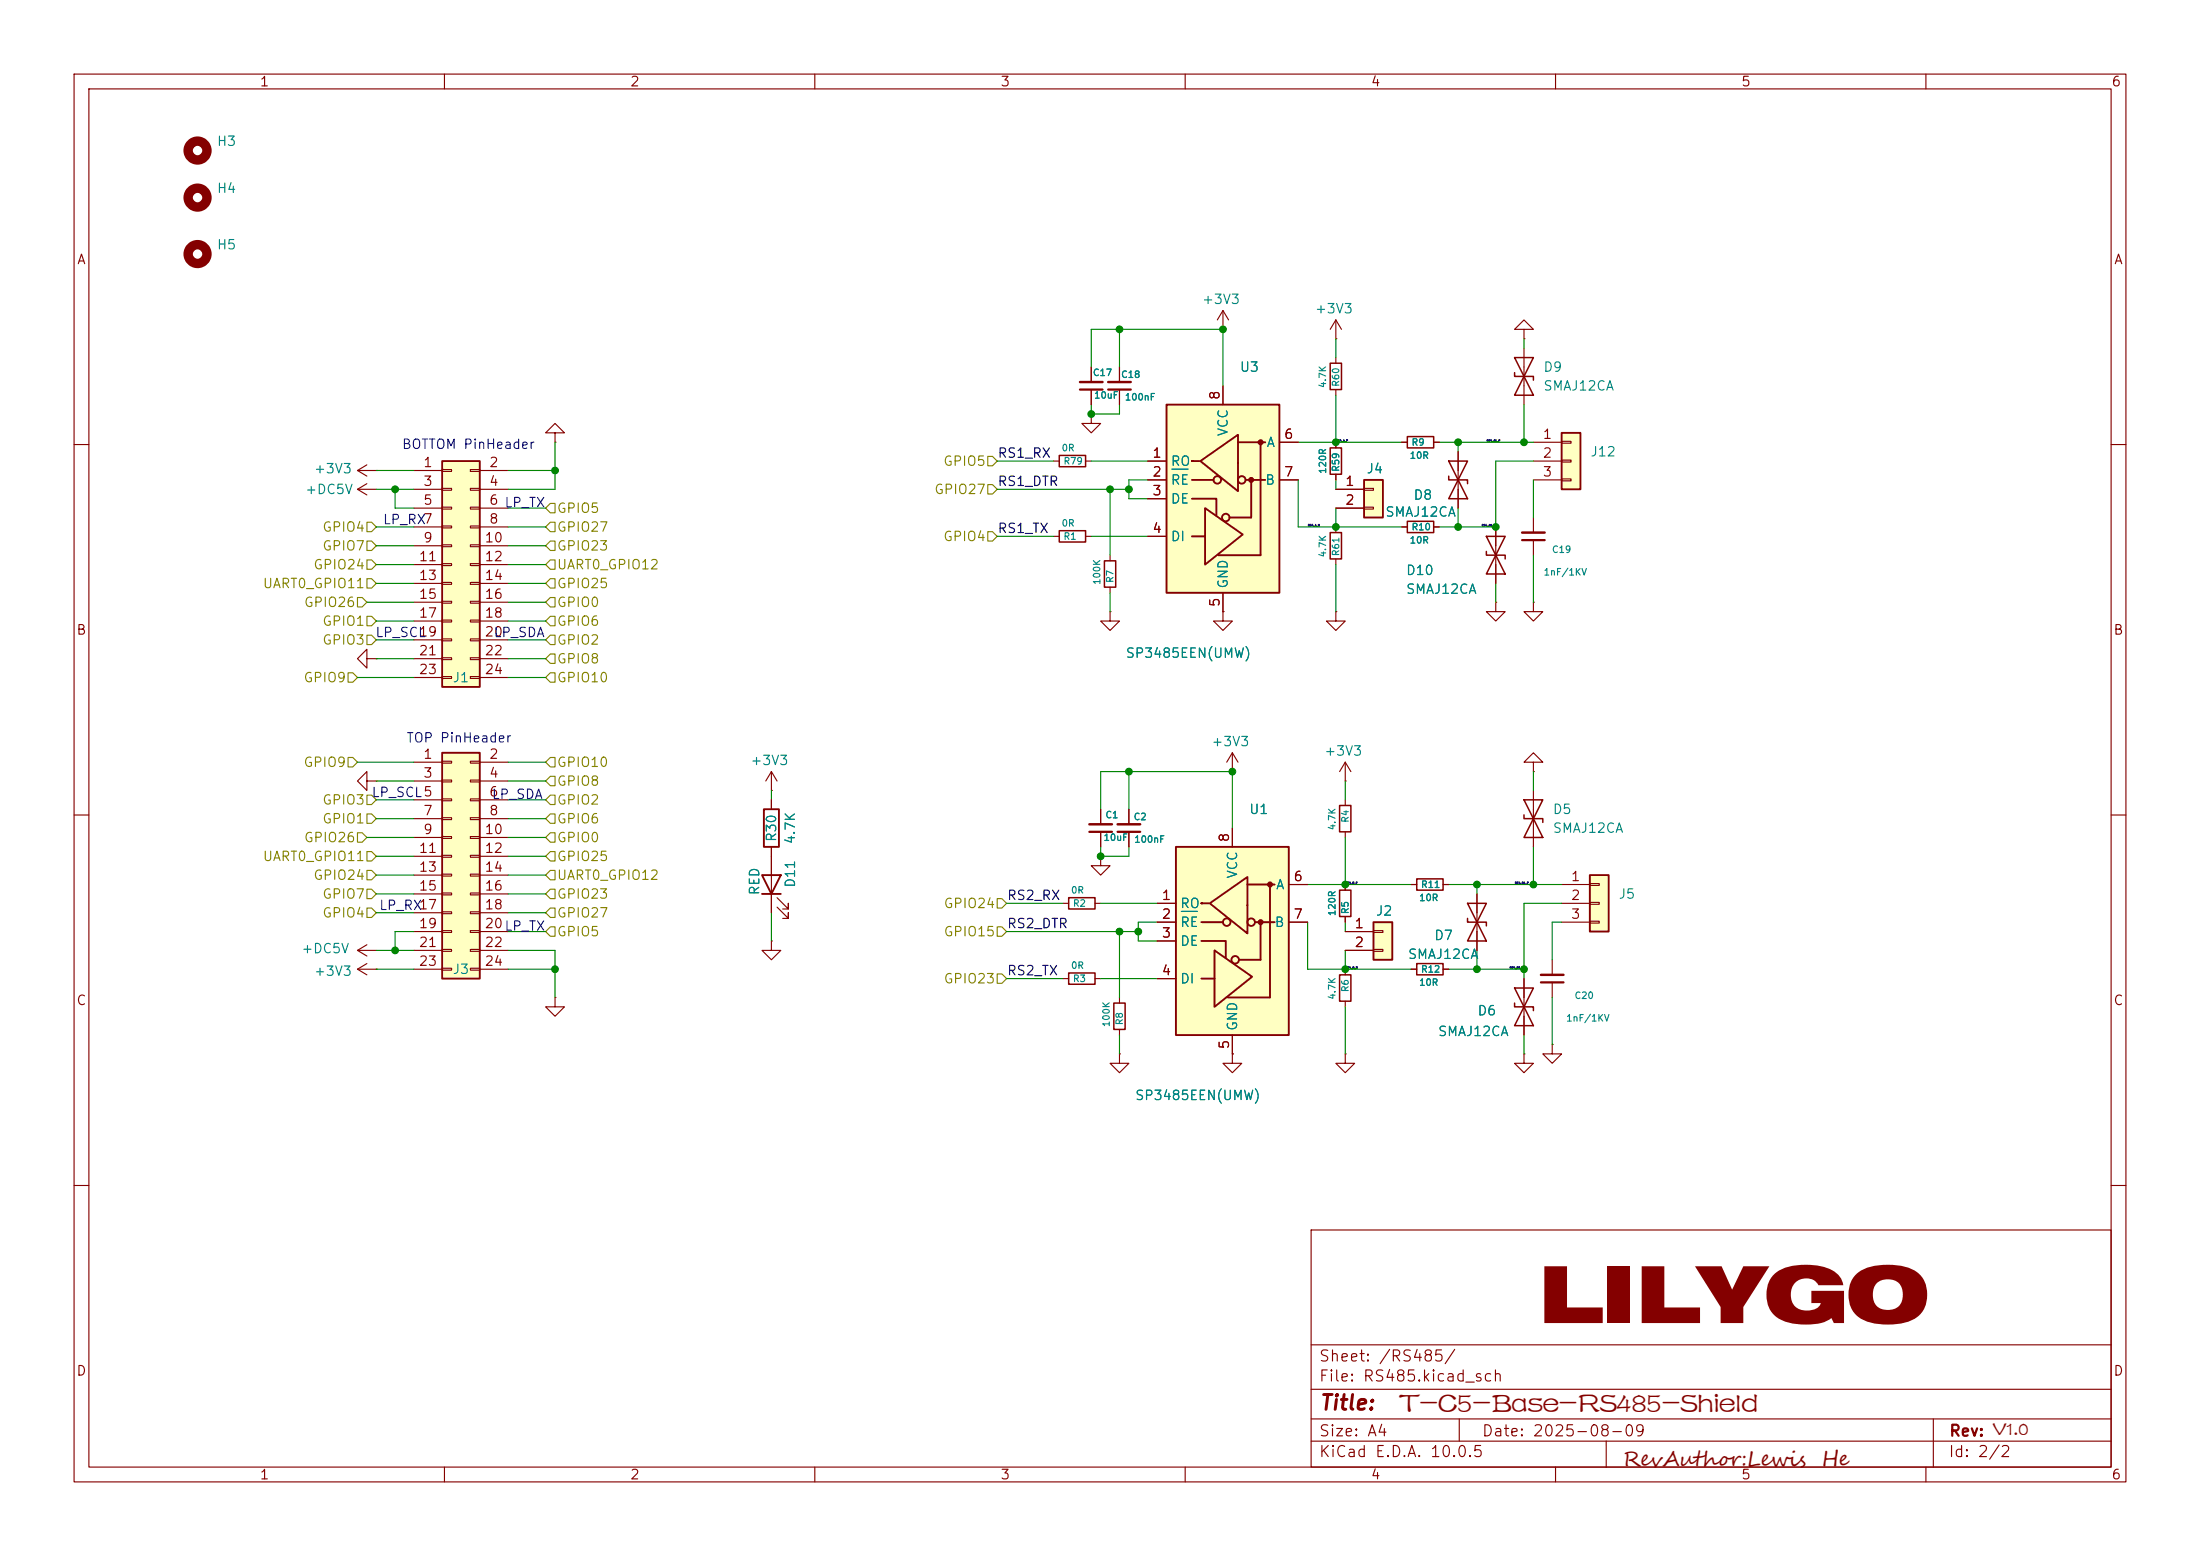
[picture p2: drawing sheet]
<svg xmlns="http://www.w3.org/2000/svg" width="297mm" height="210mm" viewBox="0 0 297 210" stroke-linecap="round" stroke-linejoin="round" font-family="sans-serif">
<g fill="none" stroke="#840000" stroke-width=".15">
<path d="M10 10h277v190h-277zM12 12h273v186h-273zM60 10v2M110 10v2M160 10v2M210 10v2M260 10v2M10 60h2M285 60h2M10 110h2M285 110h2M199.4 120.7v7.6"/>
<path d="M10 160h2M177 166h108v32h-108zM285 160h2M60 198v2M110 198v2M160 198v2M177 194.5h108M177 191.5h108M177 187.5h108M177 181.5h108M197 191.5v3M210 198v2"/>
<path d="M216.8 194.5v3.6M260 198v2M261 191.5v6.5"/>
</g>
<path d="M198.1 121.9h2.6l-1.3 2.6zM198.1 124v.5h2.6v.5M199.4 124.5l1.3 2.5h-2.6z" fill="none" stroke="#840000" stroke-width=".2"/>
<path d="M184.1 64.8h2.6v5.1h-2.6z" fill="#ffffc2"/>
<path d="M184.1 64.8h2.6v5.1h-2.6z" fill="none" stroke="#840000" stroke-width=".25"/>
<path d="M205.7 44.5h1.3l-1.3-1.3-1.2 1.3h1.2v1.2M205.7 45.7h.1M180.3 66h3.8M180.3 68.6h3.8M184.1 65.9h1.3v.3h-1.3zM184.1 68.5h1.3v.2h-1.3zM104.1 106.7h.1M104.1 104.1l-.7 1.3M104.1 104.1l.8 1.3M104.1 104.1v2.6" fill="none" stroke="#840000" stroke-width=".15"/>
<path d="M214.6 118.1h2.6v7.6h-2.6z" fill="#ffffc2"/>
<path d="M102.9 118.1h2.5l-1.3 2.6zM214.6 118.1h2.6v7.6h-2.6zM102.9 120.7h2.5" fill="none" stroke="#840000" stroke-width=".25"/>
<g fill="none" stroke="#840000" stroke-width=".15">
<path d="M151.1 49.5v2.1M151.1 52.6v2M104.1 115.6v7.6M210.8 119.4h3.8M214.6 119.3h1.3v.2h-1.3zM104.1 127v1.3h1.3l-1.3 1.2-1.2-1.2h1.2M104.1 127h.1M104.9 122.4l1.5 1.6v-.8v.8h-.7M104.9 121.2l1.5 1.5v-.8v.8h-.7M210.8 121.9h3.8M210.8 124.5h3.8M214.6 121.8h1.3v.2h-1.3z"/>
<path d="M214.6 124.3h1.3v.3h-1.3z"/>
</g>
<path d="M149.6 52.6h3.1" fill="none" stroke="#840000" stroke-width=".3"/>
<path d="M149.6 51.6h3.1" fill="none" stroke="#840000" stroke-width=".33"/>
<path d="M210.8 58.4h2.6v7.6h-2.6z" fill="#ffffc2"/>
<path d="M210.8 58.4h2.6v7.6h-2.6zM103.1 109.2h2.1v5.1h-2.1z" fill="none" stroke="#840000" stroke-width=".25"/>
<g fill="none" stroke="#840000" stroke-width=".15">
<path d="M180.3 45.7h.1M180.3 43.2l-.7 1.3M180.3 43.2l.8 1.3M180.3 43.2v2.5M180.3 48.3v.7M180.3 52.6v.7M207 59.7h3.8M210.8 59.6h1.3v.2h-1.3zM48.3 63.5l1.2 .8M48.3 63.5h2.5M49.5 62.7l-1.2 .8M50.8 63.5h.1"/>
<path d="M189.2 71.1h.8M193.5 71.1h.8M201.9 71.1v7.6M207 62.2h3.8M207 64.8h3.8M210.8 62.1h1.3v.3h-1.3zM210.8 64.6h1.3v.3h-1.3zM104.1 108v1.2M104.1 114.3v1.3M207 106.7v7.6M48.3 130.8l1.2 .8M48.3 130.8h2.5"/>
<path d="M48.3 128.3l1.2 .7M48.3 128.3h2.5M49.5 130l-1.2 .8M49.5 127.5l-1.2 .8M50.8 130.8h.1"/>
</g>
<path d="M179.6 49h1.5v3.6h-1.5zM190 70.4h3.5v1.5h-3.5zM200.7 72.4h2.5l-1.3 2.5zM200.7 74.4v.5h2.5v.5M201.9 74.9l1.3 2.6h-2.5zM205.7 108h2.6l-1.3 2.5zM205.7 110v.5h2.6v.5M207 110.5l1.3 2.5h-2.6z" fill="none" stroke="#840000" stroke-width=".2"/>
<path d="M59.7 62.2h5.1v30.5h-5.1z" fill="#ffffc2"/>
<path d="M59.7 62.2h5.1v30.5h-5.1z" fill="none" stroke="#840000" stroke-width=".25"/>
<g fill="none" stroke="#840000" stroke-width=".15">
<path d="M74.9 58.4h-1.2l1.2-1.2 1.3 1.2h-1.3v1.3M74.9 59.7h.1M55.9 63.5h3.8M55.9 66h3.8M55.9 68.6h3.8M55.9 71.1h3.8M55.9 73.7h3.8M55.9 76.2h3.8M55.9 78.7h3.8M59.7 63.4h1.3v.2h-1.3zM59.7 65.9h1.3v.3h-1.3zM59.7 68.5h1.3v.2h-1.3z"/>
<path d="M59.7 71h1.3v.2h-1.3zM59.7 73.5h1.3v.3h-1.3zM59.7 76.1h1.3v.2h-1.3zM59.7 78.6h1.3v.3h-1.3zM63.5 63.4h1.3v.2h-1.3zM63.5 65.9h1.3v.3h-1.3zM63.5 68.5h1.3v.2h-1.3zM63.5 71h1.3v.2h-1.3zM63.5 73.5h1.3v.3h-1.3zM63.5 76.1h1.3v.2h-1.3zM63.5 78.6h1.3v.3h-1.3zM64.8 63.5h3.8"/>
<path d="M64.8 66h3.8M64.8 68.6h3.8M64.8 71.1h3.8M64.8 73.7h3.8M64.8 76.2h3.8M64.8 78.7h3.8M180.3 71.1v.8M180.3 75.4v.8M55.9 81.3h3.8M55.9 83.8h3.8M55.9 86.4h3.8M55.9 88.9h3.8"/>
<path d="M55.9 91.4h3.8M59.7 81.2h1.3v.2h-1.3zM59.7 83.7h1.3v.2h-1.3zM59.7 86.2h1.3v.3h-1.3zM59.7 88.8h1.3v.2h-1.3zM59.7 91.3h1.3v.3h-1.3zM63.5 81.2h1.3v.2h-1.3zM63.5 83.7h1.3v.2h-1.3zM63.5 86.2h1.3v.3h-1.3zM63.5 88.8h1.3v.2h-1.3zM63.5 91.3h1.3v.3h-1.3zM64.8 81.3h3.8"/>
<path d="M64.8 83.8h3.8M64.8 86.4h3.8M64.8 88.9h3.8M64.8 91.4h3.8M209.5 129.5v2.1M209.5 132.6v2M209.5 141v1.2h1.3l-1.3 1.3-1.2-1.3h1.2M209.5 141h.1"/>
</g>
<path d="M208 132.6h3.1" fill="none" stroke="#840000" stroke-width=".3"/>
<path d="M208 131.6h3.1" fill="none" stroke="#840000" stroke-width=".33"/>
<circle cx="26.7" cy="34.3" r="1.27" fill="none" stroke="#840000" stroke-width="1.3"/>
<path d="M179.6 71.9h1.5v3.5h-1.5z" fill="none" stroke="#840000" stroke-width=".2"/>
<path d="M157.5 54.6h15.2v25.4h-15.2z" fill="#ffffc2"/>
<g fill="none" stroke="#840000" stroke-width=".25">
<path d="M157.5 54.6h15.2v25.4h-15.2zM167.1 59.7h3.7M170.2 59.7v15.2h-5.7M160.9 67.3h3.3v2.3M160.9 64.8h2.9M160.9 72.4h1.7M161 62.2h-.1h1M162.1 62.2l5-3.5v7.6zM162.7 68.6l5.1 3.5-5.1 4.1zM168.1 64.8h2.7M168.9 64.8v5.1h-2.9"/>
<circle cx="164.3" cy="64.8" r=".51"/>
<circle cx="165.5" cy="69.9" r=".51"/>
<circle cx="167.6" cy="64.8" r=".51"/>
</g>
<g fill="#840000" stroke="#840000" stroke-width=".25">
<circle cx="168.9" cy="64.8" r=".28"/>
<circle cx="170.2" cy="59.7" r=".28"/>
</g>
<path d="M165.1 52.1v2.5M172.7 59.7h2.6M154.9 62.2h2.6M154.9 64.8h2.6M154.9 67.3h2.6M154.9 72.4h2.6M172.7 64.8h2.6M165.1 80v2.6M180.3 82.6v1.2h1.3l-1.3 1.3-1.2-1.3h1.2M180.3 82.6h.1M181.6 142.2v1.3h1.3l-1.3 1.3-1.3-1.3h1.3M181.6 142.2h.1" fill="none" stroke="#840000" stroke-width=".15"/>
<path d="M158.2 63.3h2.2" fill="none" stroke="#008484" stroke-width=".15"/>
<path d="M185.4 124.5h2.6v5h-2.6z" fill="#ffffc2"/>
<path d="M185.4 124.5h2.6v5h-2.6z" fill="none" stroke="#840000" stroke-width=".25"/>
<g fill="none" stroke="#840000" stroke-width=".15">
<path d="M147.3 55.9v1.3h1.3l-1.3 1.2-1.3-1.2h1.3M147.3 55.9h.1M147.3 49.5v2.1M147.3 52.6v2M165.1 44.5h.1M165.1 41.9l-.8 1.3M165.1 41.9l.8 1.3M165.1 41.9v2.6M180.3 59.7v.8M205.7 47v7.6M48.3 66l1.2 .8M48.3 66h2.5"/>
<path d="M49.5 65.3l-1.2 .7M142.2 62.2h.8M146.6 62.2h.7M180.3 64v.8M165.1 82.6v1.2h1.3l-1.3 1.3-1.3-1.3h1.3M165.1 82.6h.1M148.6 115.6v1.2h1.3l-1.3 1.3-1.3-1.3h1.3M148.6 115.6h.1M148.6 109.2v2.1M148.6 112.3v2M152.4 109.2v2.1M152.4 112.3v2"/>
<path d="M166.4 104.1h.1M166.4 101.6l-.8 1.3M166.4 101.6l.7 1.3M166.4 101.6v2.5M181.6 105.4h.1M181.6 102.9v2.5M181.6 108v.7M181.6 112.3v.7M181.6 119.4v.7M181.6 102.9l-.8 1.2M181.6 102.9l.8 1.2M190.5 119.4h.8"/>
<path d="M194.8 119.4h.8M207 102.9h1.3l-1.3-1.3-1.3 1.3h1.3v1.2M207 104.1h.1M143.5 132.1h.8M147.8 132.1h.8M151.1 134.6v.8M151.1 138.9v.8M181.6 125.7h3.8M181.6 128.3h3.8M181.6 123.7v.8M181.6 130.8v.8M181.6 135.1v.8"/>
<path d="M185.4 125.6h1.3v.3h-1.3zM185.4 128.1h1.3v.3h-1.3zM190.5 130.8h.8M194.8 130.8h.8M205.7 132.1v7.6M205.7 142.2v1.3h1.3l-1.3 1.3-1.2-1.3h1.2M205.7 142.2h.1"/>
</g>
<g fill="none" stroke="#840000" stroke-width=".2">
<path d="M204.5 48.3h2.5l-1.3 2.5zM204.5 50.3v.5h2.5v.5M205.7 50.8l1.3 2.5h-2.5zM143 61.5h3.6v1.5h-3.6zM179.6 60.5h1.5v3.5h-1.5zM180.8 108.7h1.6v3.6h-1.6zM191.3 118.6h3.5v1.5h-3.5zM144.3 131.3h3.5v1.5h-3.5zM150.4 135.4h1.5v3.5h-1.5zM180.8 131.6h1.6v3.5h-1.6zM180.8 120.1h1.6v3.6h-1.6zM191.3 130h3.5v1.6h-3.5z"/>
<path d="M204.5 133.4h2.5l-1.3 2.5zM204.5 135.4v.5h2.5v.5M205.7 135.9l1.3 2.5h-2.5z"/>
</g>
<g fill="none" stroke="#840000" stroke-width="1.3">
<circle cx="26.7" cy="20.3" r="1.27"/>
<circle cx="26.7" cy="26.7" r="1.27"/>
</g>
<path d="M145.8 52.6h3M147.1 112.3h3M150.9 112.3h3" fill="none" stroke="#840000" stroke-width=".3"/>
<path d="M145.8 51.6h3M147.1 111.3h3M150.9 111.3h3" fill="none" stroke="#840000" stroke-width=".33"/>
<path d="M158.7 114.3h15.3v25.4h-15.3z" fill="#ffffc2"/>
<g fill="none" stroke="#840000" stroke-width=".25">
<path d="M158.7 114.3h15.3v25.4h-15.3zM168.4 119.4h3.7M171.4 119.4v15.2h-5.7M162.2 127h3.3v2.3M162.2 124.5h2.9M162.2 132.1h1.6M162.3 121.9h-.1h1M163.3 121.9l5.1-3.5v7.6zM164 128.3l5 3.5-5 4.1zM169.4 124.5h2.7M170.2 124.5v5h-2.9"/>
<circle cx="165.6" cy="124.5" r=".51"/>
<circle cx="166.8" cy="129.5" r=".51"/>
<circle cx="168.9" cy="124.5" r=".51"/>
</g>
<g fill="#840000" stroke="#840000" stroke-width=".25">
<circle cx="170.2" cy="124.5" r=".28"/>
<circle cx="171.4" cy="119.4" r=".28"/>
</g>
<g fill="none" stroke="#840000" stroke-width=".15">
<path d="M189.2 59.7h.8M193.5 59.7h.8M142.2 72.4h.8M146.6 72.4h.7M149.9 74.9v.8M149.9 79.2v.8M196.8 61v7.6M149.9 82.6v1.2h1.2l-1.2 1.3-1.3-1.3h1.3M149.9 82.6h.1M49.5 105.4v1.3l-1.2-1.3 1.2-1.3v1.3h1.3M50.8 105.4h.1M166.4 111.8v2.5"/>
<path d="M174 119.4h2.5M143.5 121.9h.8M147.8 121.9h.8M156.2 121.9h2.5M156.2 124.5h2.5M156.2 127h2.5M156.2 132.1h2.5M166.4 139.7v2.5M174 124.5h2.5M151.1 142.2v1.3h1.3l-1.3 1.3-1.2-1.3h1.2M151.1 142.2h.1M166.4 142.2v1.3h1.2l-1.2 1.3-1.3-1.3h1.3"/>
<path d="M166.4 142.2h.1"/>
</g>
<path d="M159.5 123h2.2" fill="none" stroke="#008484" stroke-width=".15"/>
<path d="M190 58.9h3.5v1.6h-3.5zM143 71.6h3.6v1.6h-3.6zM149.1 75.7h1.5v3.5h-1.5zM195.6 62.2h2.5l-1.3 2.6zM195.6 64.3v.5h2.5v.5M196.8 64.8l1.3 2.5h-2.5zM144.3 121.2h3.5v1.5h-3.5z" fill="none" stroke="#840000" stroke-width=".2"/>
<path d="M59.7 101.6h5.1v30.5h-5.1z" fill="#ffffc2"/>
<path d="M59.7 101.6h5.1v30.5h-5.1z" fill="none" stroke="#840000" stroke-width=".25"/>
<g fill="none" stroke="#840000" stroke-width=".15">
<path d="M147.3 49.5v2.1M147.3 52.6v2M151.1 49.5v2.1M151.1 52.6v2M165.1 52.1v2.5M172.7 59.7h2.6M180.3 59.7v.8M189.2 59.7h.8M193.5 59.7h.8M154.9 62.2h2.6M154.9 64.8h2.6M154.9 67.3h2.6"/>
<path d="M154.9 72.4h2.6M172.7 64.8h2.6M180.3 66h3.8M180.3 68.6h3.8M180.3 64v.8M189.2 71.1h.8M193.5 71.1h.8M196.8 61v2.5M196.8 66v2.6M201.9 71.1v2.6M201.9 76.2v2.5M207 69.9v2"/>
<path d="M207 72.9v2M49.5 88.9v1.3l-1.2-1.3 1.2-1.3v1.3h1.3M50.8 88.9h.1M165.1 82.6h.1M165.1 80v2.6M201.9 81.3v1.3h1.3l-1.3 1.2-1.2-1.2h1.2M201.9 81.3h.1M207 81.3v1.3h1.3l-1.3 1.2-1.3-1.2h1.3M207 81.3h.1M55.9 102.9h3.8M55.9 105.4h3.8M55.9 108h3.8"/>
<path d="M55.9 110.5h3.8M55.9 113h3.8M55.9 115.6h3.8M55.9 118.1h3.8M59.7 102.7h1.3v.3h-1.3zM59.7 105.3h1.3v.2h-1.3zM59.7 107.8h1.3v.3h-1.3zM59.7 110.4h1.3v.2h-1.3zM59.7 112.9h1.3v.3h-1.3zM59.7 115.4h1.3v.3h-1.3zM59.7 118h1.3v.2h-1.3zM63.5 102.7h1.3v.3h-1.3z"/>
<path d="M63.5 105.3h1.3v.2h-1.3zM63.5 107.8h1.3v.3h-1.3zM63.5 110.4h1.3v.2h-1.3zM63.5 112.9h1.3v.3h-1.3zM63.5 115.4h1.3v.3h-1.3zM63.5 118h1.3v.2h-1.3zM64.8 102.9h3.8M64.8 105.4h3.8M64.8 108h3.8M64.8 110.5h3.8M64.8 113h3.8M64.8 115.6h3.8"/>
<path d="M64.8 118.1h3.8M104.1 108v1.2M104.1 114.3v3.8M148.6 109.2v2.1M148.6 112.3v2M152.4 109.2v2.1M152.4 112.3v2M166.4 111.8v2.5M174 119.4h2.5M181.6 119.4v.7M190.5 119.4h.8M194.8 119.4h.8"/>
<path d="M55.9 120.7h3.8M55.9 123.2h3.8M55.9 125.7h3.8M55.9 128.3h3.8M55.9 130.8h3.8M59.7 120.5h1.3v.3h-1.3zM59.7 123.1h1.3v.2h-1.3zM59.7 125.6h1.3v.3h-1.3zM59.7 128.1h1.3v.3h-1.3zM59.7 130.7h1.3v.2h-1.3zM63.5 120.5h1.3v.3h-1.3zM63.5 123.1h1.3v.2h-1.3z"/>
<path d="M63.5 125.6h1.3v.3h-1.3zM63.5 128.1h1.3v.3h-1.3zM63.5 130.7h1.3v.2h-1.3zM64.8 120.7h3.8M64.8 123.2h3.8M64.8 125.7h3.8M64.8 128.3h3.8M64.8 130.8h3.8M74.9 134.6v1.3h1.3l-1.3 1.3-1.2-1.3h1.2M74.9 134.6h.1M104.1 120.7v2.5M156.2 121.9h2.5"/>
<path d="M156.2 124.5h2.5M156.2 127h2.5M156.2 132.1h2.5M166.4 139.7v2.5M174 124.5h2.5M181.6 125.7h3.8M181.6 128.3h3.8M181.6 123.7v.8M190.5 130.8h.8M194.8 130.8h.8M199.4 120.7v2.5M199.4 125.7v2.6"/>
<path d="M205.7 132.1v2.5M205.7 137.2v2.5M166.4 142.2h.1"/>
</g>
<path d="M205.5 72.9h3" fill="none" stroke="#840000" stroke-width=".3"/>
<path d="M205.5 71.9h3" fill="none" stroke="#840000" stroke-width=".33"/>
<g fill="none" stroke="#848400" stroke-width=".15">
<path d="M49.5 73h.7l.6 .7-.6 .6h-.7zM49.5 70.5h.7l.6 .6-.6 .7h-.7zM49.5 78.1h.7l.6 .6-.6 .7h-.7zM49.5 75.6h.7l.6 .6-.6 .6h-.7zM74.3 67.9h.6v1.3h-.6l-.6-.6zM74.3 70.5h.6v1.3h-.6l-.6-.7zM74.3 78.1h.6v1.3h-.6l-.6-.7zM74.3 75.6h.6v1.2h-.6l-.6-.6zM74.3 73h.6v1.3h-.6l-.6-.6zM133.3 61.6h.7l.6 .6-.6 .7h-.7zM133.3 65.4h.7l.6 .6-.6 .7h-.7zM133.3 71.8h.7l.6 .6-.6 .6h-.7z"/>
<path d="M47 90.8h.6l.7 .6-.7 .7h-.6zM48.3 80.6h.6l.6 .7-.6 .6h-.6zM49.5 83.2h.7l.6 .6-.6 .7h-.7zM49.5 85.7h.7l.6 .7-.6 .6h-.7zM74.3 80.6h.6v1.3h-.6l-.6-.6zM74.3 85.7h.6v1.3h-.6l-.6-.6zM74.3 83.2h.6v1.3h-.6l-.6-.7zM74.3 90.8h.6v1.3h-.6l-.6-.7zM74.3 88.3h.6v1.2h-.6l-.6-.6zM47 102.2h.6l.7 .7-.7 .6h-.6zM48.3 112.4h.6l.6 .6-.6 .7h-.6zM49.5 117.5h.7l.6 .6-.6 .6h-.7z"/>
<path d="M49.5 114.9h.7l.6 .7-.6 .6h-.7zM49.5 109.9h.7l.6 .6-.6 .6h-.7zM49.5 107.3h.7l.6 .7-.6 .6h-.7zM74.3 104.8h.6v1.2h-.6l-.6-.6zM74.3 117.5h.6v1.2h-.6l-.6-.6zM74.3 112.4h.6v1.3h-.6l-.6-.7zM74.3 102.2h.6v1.3h-.6l-.6-.6zM74.3 107.3h.6v1.3h-.6l-.6-.6zM74.3 109.9h.6v1.2h-.6l-.6-.6zM74.3 114.9h.6v1.3h-.6l-.6-.6zM49.5 122.6h.7l.6 .6-.6 .6h-.7zM49.5 120h.7l.6 .7-.6 .6h-.7z"/>
<path d="M74.3 122.6h.6v1.2h-.6l-.6-.6zM74.3 125.1h.6v1.3h-.6l-.6-.7zM74.3 120h.6v1.3h-.6l-.6-.6zM134.6 121.3h.7l.6 .6-.6 .7h-.7zM134.6 125.1h.7l.6 .6-.6 .7h-.7zM134.6 131.4h.7l.6 .7-.6 .6h-.7z"/>
</g>
<g fill="none" stroke="#008400" stroke-width=".15">
<path d="M74.9 59.7v6.3h-6.3M147.3 54.6v1.3h3.8v-1.3M147.3 49.5v-5h17.8v7.6M151.1 44.5v5M175.3 59.7h13.9M180.3 45.7v2.6M180.3 53.3v6.4M194.3 59.7h12.7M196.8 59.7v1.3M205.7 45.7v1.3M205.7 54.6v5.1M50.8 71.1h5.1"/>
<path d="M50.8 76.2h5.1M50.8 78.7h5.1M50.8 63.5h5.1M50.8 73.7h5.1M50.8 66h5.1M53.3 66v2.6h2.6M68.6 71.1h5.1M68.6 76.2h5.1M68.6 78.7h5.1M68.6 63.5h6.3M68.6 73.7h5.1M68.6 68.6h5.1"/>
<path d="M134.6 66h17.8M134.6 72.4h7.6M134.6 62.2h7.6M147.3 72.4h7.6M147.3 62.2h7.6M149.9 66v8.9M154.9 64.8h-2.5v2.5h2.5M175.3 64.8v6.3h13.9M180.3 64.8v1.2M180.3 68.6v2.5M180.3 76.2v6.4M196.8 68.6v2.5"/>
<path d="M201.9 78.7v2.6M207 64.8v5.1M207 74.9v6.4M207 62.2h-5.1v8.9h-7.6M48.3 91.4h7.6M49.5 81.3h6.4M50.8 86.4h5.1M50.8 88.9h5.1M50.8 83.8h5.1M68.6 81.3h5.1M68.6 86.4h5.1M68.6 88.9h5.1"/>
<path d="M68.6 83.8h5.1M68.6 91.4h5.1M149.9 80v2.6M48.3 102.9h7.6M49.5 113h6.4M50.8 115.6h5.1M50.8 108h5.1M50.8 105.4h5.1M50.8 110.5h5.1M50.8 118.1h5.1M68.6 115.6h5.1M68.6 108h5.1"/>
<path d="M68.6 105.4h5.1M68.6 110.5h5.1M68.6 118.1h5.1M68.6 102.9h5.1M68.6 113h5.1M104.1 106.7v1.3M148.6 109.2v-5.1h17.8v7.7M148.6 114.3v1.3h3.8v-1.3M152.4 104.1v5.1M176.5 119.4h14M181.6 105.4v2.6M181.6 113v6.4"/>
<path d="M195.6 119.4h15.2M199.4 119.4v1.3M207 104.1v2.6M207 114.3v5.1M50.8 123.2h5.1M50.8 130.8h5.1M50.8 128.3h5.1M50.8 120.7h5.1M55.9 125.7h-2.6v2.6M68.6 125.7h5.1M68.6 123.2h5.1M68.6 130.8h6.3"/>
<path d="M68.6 128.3h6.3v6.3M68.6 120.7h5.1M104.1 123.2v3.8M135.9 132.1h7.6M135.9 125.7h17.8M135.9 121.9h7.6M148.6 132.1h7.6M148.6 121.9h7.6M151.1 125.7v8.9M151.1 139.7v2.5M156.2 124.5h-2.5v2.5h2.5M176.5 124.5v6.3h14"/>
<path d="M181.6 124.5v1.2M181.6 128.3v2.5M181.6 135.9v6.3M195.6 130.8h10.1M199.4 128.3v2.5M205.7 139.7v2.5M209.5 134.6v6.4M210.8 124.5h-1.3v5M210.8 121.9h-5.1v10.2"/>
</g>
<path d="M158.2 63.3h2.2M159.5 123h2.2" fill="none" stroke="#008484" stroke-width=".15"/>
<g fill="#008400" stroke="#008400" stroke-width=".14">
<circle cx="181.6" cy="130.8" r=".46"/>
<circle cx="166.4" cy="104.1" r=".46"/>
<circle cx="181.6" cy="119.4" r=".46"/>
<circle cx="207" cy="119.4" r=".46"/>
<circle cx="199.4" cy="119.4" r=".46"/>
<circle cx="205.7" cy="130.8" r=".46"/>
<circle cx="199.4" cy="130.8" r=".46"/>
<circle cx="151.1" cy="125.7" r=".46"/>
<circle cx="152.4" cy="104.1" r=".46"/>
<circle cx="148.6" cy="115.6" r=".46"/>
<circle cx="196.8" cy="59.7" r=".46"/>
<circle cx="205.7" cy="59.7" r=".46"/>
<circle cx="201.9" cy="71.1" r=".46"/>
<circle cx="196.8" cy="71.1" r=".46"/>
<circle cx="180.3" cy="71.1" r=".46"/>
<circle cx="151.1" cy="44.5" r=".46"/>
<circle cx="180.3" cy="59.7" r=".46"/>
<circle cx="165.1" cy="44.5" r=".46"/>
<circle cx="74.9" cy="130.8" r=".46"/>
<circle cx="53.3" cy="128.3" r=".46"/>
<circle cx="53.3" cy="66" r=".46"/>
<circle cx="74.9" cy="63.5" r=".46"/>
<circle cx="149.9" cy="66" r=".46"/>
<circle cx="152.4" cy="66" r=".46"/>
<circle cx="147.3" cy="55.9" r=".46"/>
<circle cx="153.7" cy="125.7" r=".46"/>
</g>
<text font-size="10.6" fill="#840000" x="207.6" y="178.6">LILYGO</text>
<text font-size="4.2" fill="#840000" x="188.9" y="190.6">T-C5-Base-RS485-Shield</text>
<g font-size="2.8" fill="#840000">
<text x="219.1" y="197.8">RevAuthor:Lewis</text>
<text x="246" y="197.8">He</text>
<text x="269" y="193.7">V1.0</text>
</g>
<text font-size="2" fill="#840000" x="178" y="190.8">Title:</text>
<g font-size="1.5" fill="#840000">
<text x="178" y="184.1">Sheet: /RS485/</text>
<text x="178" y="186.8">File: RS485.kicad_sch</text>
<text x="178" y="197">KiCad E.D.A. 10.0.5</text>
<text x="178" y="194.2">Size: A4</text>
<text x="200" y="194.2">Date: 2025-08-09</text>
<text x="263" y="197">Id: 2/2</text>
<text x="263" y="194.2">Rev:</text>
</g>
<g font-size="1.3" fill="#840000">
<text x="35" y="12">1</text>
<text x="85" y="12">2</text>
<text x="135" y="12">3</text>
<text x="185" y="12">4</text>
<text x="235" y="12">5</text>
<text x="285" y="12">6</text>
<text x="10.3" y="36">A</text>
<text x="285.3" y="36">A</text>
<text x="165" y="54.1" transform="rotate(-90 165 54.1)">8</text>
<text x="173.3" y="59.6">6</text>
<text x="208.2" y="59.6">1</text>
<text x="57.1" y="63.4">1</text>
<text x="57.1" y="65.9">3</text>
<text x="65.9" y="63.4">2</text>
<text x="65.9" y="65.9">4</text>
<text x="155.5" y="62.1">1</text>
<text x="155.5" y="64.6">2</text>
<text x="173.3" y="64.6">7</text>
<text x="181.5" y="65.9">1</text>
<text x="208.2" y="62.1">2</text>
<text x="208.2" y="64.6">3</text>
<text x="57.1" y="68.4">5</text>
<text x="65.9" y="68.4">6</text>
<text x="65.9" y="71">8</text>
<text x="155.5" y="67.2">3</text>
<text x="181.5" y="68.4">2</text>
<text x="56.4" y="76.1">11</text>
<text x="57.1" y="73.5">9</text>
<text x="65.3" y="73.5">10</text>
<text x="65.3" y="76.1">12</text>
<text x="155.5" y="72.3">4</text>
<text x="56.4" y="78.6">13</text>
<text x="56.4" y="81.1">15</text>
<text x="56.4" y="83.7">17</text>
<text x="65.3" y="78.6">14</text>
<text x="65.3" y="81.1">16</text>
<text x="65.3" y="83.7">18</text>
<text x="165" y="82" transform="rotate(-90 165 82)">5</text>
<text x="10.2" y="86">B</text>
<text x="56.4" y="86.2">19</text>
<text x="56.4" y="88.8">21</text>
<text x="65.3" y="86.2">20</text>
<text x="65.3" y="88.8">22</text>
<text x="285.2" y="86">B</text>
<text x="56.4" y="91.3">23</text>
<text x="65.3" y="91.3">24</text>
<text x="57.1" y="102.7">1</text>
<text x="57.1" y="105.3">3</text>
<text x="65.9" y="102.7">2</text>
<text x="65.9" y="105.3">4</text>
<text x="65.9" y="107.8">6</text>
<text x="57.1" y="110.4">7</text>
<text x="57.1" y="112.9">9</text>
<text x="65.3" y="112.9">10</text>
<text x="65.9" y="110.4">8</text>
<text x="166.2" y="113.8" transform="rotate(-90 166.2 113.8)">8</text>
<text x="56.4" y="115.4">11</text>
<text x="56.4" y="118">13</text>
<text x="65.3" y="115.4">12</text>
<text x="65.3" y="118">14</text>
<text x="174.5" y="119.2">6</text>
<text x="212" y="119.2">1</text>
<text x="56.4" y="120.5">15</text>
<text x="56.4" y="123.1">17</text>
<text x="56.4" y="125.6">19</text>
<text x="65.3" y="120.5">16</text>
<text x="65.3" y="123.1">18</text>
<text x="65.3" y="125.6">20</text>
<text x="156.7" y="121.8">1</text>
<text x="156.7" y="124.3">2</text>
<text x="174.5" y="124.3">7</text>
<text x="182.8" y="125.6">1</text>
<text x="212" y="121.8">2</text>
<text x="212" y="124.3">3</text>
<text x="56.4" y="128.1">21</text>
<text x="56.4" y="130.7">23</text>
<text x="65.3" y="128.1">22</text>
<text x="65.3" y="130.7">24</text>
<text x="156.7" y="126.9">3</text>
<text x="156.7" y="131.9">4</text>
<text x="182.8" y="128.1">2</text>
<text x="10.2" y="136">C</text>
<text x="285.2" y="136">C</text>
<text x="166.2" y="141.7" transform="rotate(-90 166.2 141.7)">5</text>
<text x="10.2" y="186">D</text>
<text x="285.2" y="186">D</text>
<text x="35" y="200">1</text>
<text x="85" y="200">2</text>
<text x="135" y="200">3</text>
<text x="185" y="200">4</text>
<text x="235" y="200">5</text>
<text x="285" y="200">6</text>
</g>
<g font-size="1.3" fill="#008484">
<text x="29.2" y="20">H3</text>
<text x="29.2" y="26.4">H4</text>
<text x="29.2" y="34">H5</text>
<text x="162.2" y="41.3">+3V3</text>
<text x="177.4" y="42.6">+3V3</text>
<text x="167.3" y="50.5">U3</text>
<text x="208.3" y="50.5">D9</text>
<text x="208.3" y="53">SMAJ12CA</text>
<text x="166.1" y="59" transform="rotate(-90 166.1 59)">VCC</text>
<text x="42.3" y="64.2">+3V3</text>
<text x="158" y="63.2">RO</text>
<text x="158" y="65.7">RE</text>
<text x="170.7" y="65.7">B</text>
<text x="170.9" y="60.7">A</text>
<text x="184.4" y="64.2">J4</text>
<text x="214.6" y="61.9">J12</text>
<text x="41.1" y="67">+DC5V</text>
<text x="158" y="68.3">DE</text>
<text x="186.9" y="70.1">SMAJ12CA</text>
<text x="190.7" y="67.8">D8</text>
<text x="158" y="73.4">DI</text>
<text x="189.7" y="77.9">D10</text>
<text x="166.1" y="79.5" transform="rotate(-90 166.1 79.5)">GND</text>
<text x="189.7" y="80.5">SMAJ12CA</text>
<text x="151.9" y="89.1">SP3485EEN(UMW)</text>
<text x="61" y="92.4">J1</text>
<text x="163.4" y="101">+3V3</text>
<text x="101.2" y="103.6">+3V3</text>
<text x="178.7" y="102.3">+3V3</text>
<text x="105.1" y="113.7" transform="rotate(-90 105.1 113.7)">R30</text>
<text x="168.5" y="110.2">U1</text>
<text x="209.5" y="110.2">D5</text>
<text x="209.5" y="112.7">SMAJ12CA</text>
<text x="107.6" y="119.9" transform="rotate(-90 107.6 119.9)">D11</text>
<text x="107.6" y="114" transform="rotate(-90 107.6 114)">4.7K</text>
<text x="167.3" y="118.7" transform="rotate(-90 167.3 118.7)">VCC</text>
<text x="102.8" y="120.9" transform="rotate(-90 102.8 120.9)">RED</text>
<text x="159.2" y="122.9">RO</text>
<text x="159.2" y="125.4">RE</text>
<text x="172" y="125.4">B</text>
<text x="172.2" y="120.3">A</text>
<text x="185.7" y="123.9">J2</text>
<text x="218.4" y="121.6">J5</text>
<text x="40.6" y="129">+DC5V</text>
<text x="61" y="131.8">J3</text>
<text x="159.2" y="128">DE</text>
<text x="190" y="129.7">SMAJ12CA</text>
<text x="193.5" y="127.2">D7</text>
<text x="42.3" y="132">+3V3</text>
<text x="159.2" y="133">DI</text>
<text x="199.4" y="137.4">D6</text>
<text x="167.3" y="139.2" transform="rotate(-90 167.3 139.2)">GND</text>
<text x="194" y="140.2">SMAJ12CA</text>
<text x="153.1" y="148.8">SP3485EEN(UMW)</text>
</g>
<g font-size="1.3" fill="#0000c2">
<text x="54.2" y="60.9">BOTTOM PinHeader</text>
<text x="51.6" y="71.1">LP_RX7</text>
<text x="68" y="68.8">LP_TX</text>
<text x="50.6" y="86.3">LP_SCL</text>
<text x="66.6" y="86.3">LP_SDA</text>
<text x="54.8" y="100.5">TOP PinHeader</text>
<text x="50.1" y="107.9">LP_SCL5</text>
<text x="66.3" y="108.2">LP_SDA</text>
<text x="51.1" y="123.1">LP_RX</text>
<text x="68" y="125.9">LP_TX</text>
</g>
<g font-size="1.3" fill="#848400">
<text x="127.2" y="63.2">GPIO5</text>
<text x="75.1" y="69.5">GPIO5</text>
<text x="126" y="67">GPIO27</text>
<text x="42.2" y="77.2">GPIO24</text>
<text x="43.4" y="74.6">GPIO7</text>
<text x="43.4" y="72.1">GPIO4</text>
<text x="75.1" y="72.1">GPIO27</text>
<text x="75.1" y="77.2">UART0_GPIO12</text>
<text x="75.1" y="74.6">GPIO23</text>
<text x="127.2" y="73.4">GPIO4</text>
<text x="35.4" y="79.7">UART0_GPIO11</text>
<text x="40.9" y="82.2">GPIO26</text>
<text x="75.1" y="82.2">GPIO0</text>
<text x="75.1" y="79.7">GPIO25</text>
<text x="43.4" y="84.8">GPIO1</text>
<text x="43.4" y="87.3">GPIO3</text>
<text x="75.1" y="87.3">GPIO2</text>
<text x="75.1" y="84.8">GPIO6</text>
<text x="75.1" y="89.9">GPIO8</text>
<text x="40.9" y="92.4">GPIO9</text>
<text x="75.1" y="92.4">GPIO10</text>
<text x="40.9" y="103.8">GPIO9</text>
<text x="75.1" y="106.4">GPIO8</text>
<text x="75.1" y="103.8">GPIO10</text>
<text x="40.9" y="114">GPIO26</text>
<text x="43.4" y="111.5">GPIO1</text>
<text x="43.4" y="108.9">GPIO3</text>
<text x="75.1" y="114">GPIO0</text>
<text x="75.1" y="108.9">GPIO2</text>
<text x="75.1" y="111.5">GPIO6</text>
<text x="35.4" y="116.5">UART0_GPIO11</text>
<text x="42.2" y="119.1">GPIO24</text>
<text x="75.1" y="119.1">UART0_GPIO12</text>
<text x="75.1" y="116.5">GPIO25</text>
<text x="43.4" y="124.2">GPIO4</text>
<text x="43.4" y="121.6">GPIO7</text>
<text x="75.1" y="124.2">GPIO27</text>
<text x="75.1" y="121.6">GPIO23</text>
<text x="127.3" y="122.9">GPIO24</text>
<text x="75.1" y="126.7">GPIO5</text>
<text x="127.3" y="126.7">GPIO15</text>
<text x="127.3" y="133">GPIO23</text>
</g>
<g font-size="1.3">
<text x="134.6" y="65.9">RS1_DTR</text>
<text x="134.6" y="62.1">RS1_RX</text>
<text x="134.6" y="72.3">RS1_TX</text>
<text x="135.9" y="121.8">RS2_RX</text>
<text x="135.9" y="125.6">RS2_DTR</text>
<text x="135.9" y="132">RS2_TX</text>
</g>
<g font-size=".9" fill="#008484">
<text x="147.5" y="51">C17</text>
<text x="151.3" y="51.2">C18</text>
<text x="179.2" y="52.4" transform="rotate(-90 179.2 52.4)">4.7K</text>
<text x="181" y="52.3" transform="rotate(-90 181 52.3)">R60</text>
<text x="147.6" y="54">10uF</text>
<text x="151.8" y="54.3">100nF</text>
<text x="143.2" y="61.1">0R</text>
<text x="143.5" y="62.9">R79</text>
<text x="179.2" y="64" transform="rotate(-90 179.2 64)">120R</text>
<text x="181" y="63.8" transform="rotate(-90 181 63.8)">R59</text>
<text x="190.2" y="62.1">10R</text>
<text x="190.5" y="60.4">R9</text>
<text x="143.2" y="71.3">0R</text>
<text x="190.5" y="71.8">R10</text>
<text x="143.5" y="73.1">R1</text>
<text x="179.2" y="75.3" transform="rotate(-90 179.2 75.3)">4.7K</text>
<text x="181" y="75.1" transform="rotate(-90 181 75.1)">R61</text>
<text x="190.2" y="73.6">10R</text>
<text x="208.3" y="77.9">1nF/1KV</text>
<text x="209.4" y="74.8">C19</text>
<text x="148.8" y="79" transform="rotate(-90 148.8 79)">100K</text>
<text x="150.5" y="78.8" transform="rotate(-90 150.5 78.8)">R7</text>
<text x="148.9" y="113.7">10uF</text>
<text x="149.2" y="110.7">C1</text>
<text x="153" y="110.9">C2</text>
<text x="153.1" y="114">100nF</text>
<text x="180.5" y="112.1" transform="rotate(-90 180.5 112.1)">4.7K</text>
<text x="182.3" y="111.1" transform="rotate(-90 182.3 111.1)">R4</text>
<text x="144.5" y="120.8">0R</text>
<text x="144.8" y="122.6">R2</text>
<text x="180.5" y="123.7" transform="rotate(-90 180.5 123.7)">120R</text>
<text x="182.3" y="123.5" transform="rotate(-90 182.3 123.5)">R5</text>
<text x="191.5" y="121.8">10R</text>
<text x="191.8" y="120.1">R11</text>
<text x="144.5" y="131">0R</text>
<text x="191.8" y="131.5">R12</text>
<text x="144.8" y="132.8">R3</text>
<text x="180.5" y="135" transform="rotate(-90 180.5 135)">4.7K</text>
<text x="182.3" y="134" transform="rotate(-90 182.3 134)">R6</text>
<text x="191.5" y="133.3">10R</text>
<text x="212.5" y="135">C20</text>
<text x="150" y="138.7" transform="rotate(-90 150 138.7)">100K</text>
<text x="151.8" y="138.4" transform="rotate(-90 151.8 138.4)">R8</text>
<text x="211.4" y="138.1">1nF/1KV</text>
</g>
<g font-size=".3">
<text x="180.4" y="59.7">RS4_A_P</text>
<text x="200.7" y="59.7">RS4_A1_P</text>
<text x="176.5" y="71.1">RS4_A_N</text>
<text x="200" y="71.1">RS4_A1_N</text>
<text x="181.6" y="119.4">RS4_B_P</text>
<text x="204.5" y="119.4">RS4_B1_P</text>
<text x="181.6" y="130.8">RS4_B_N</text>
<text x="203.8" y="130.8">RS4_B1_N</text>
</g>
</svg>
